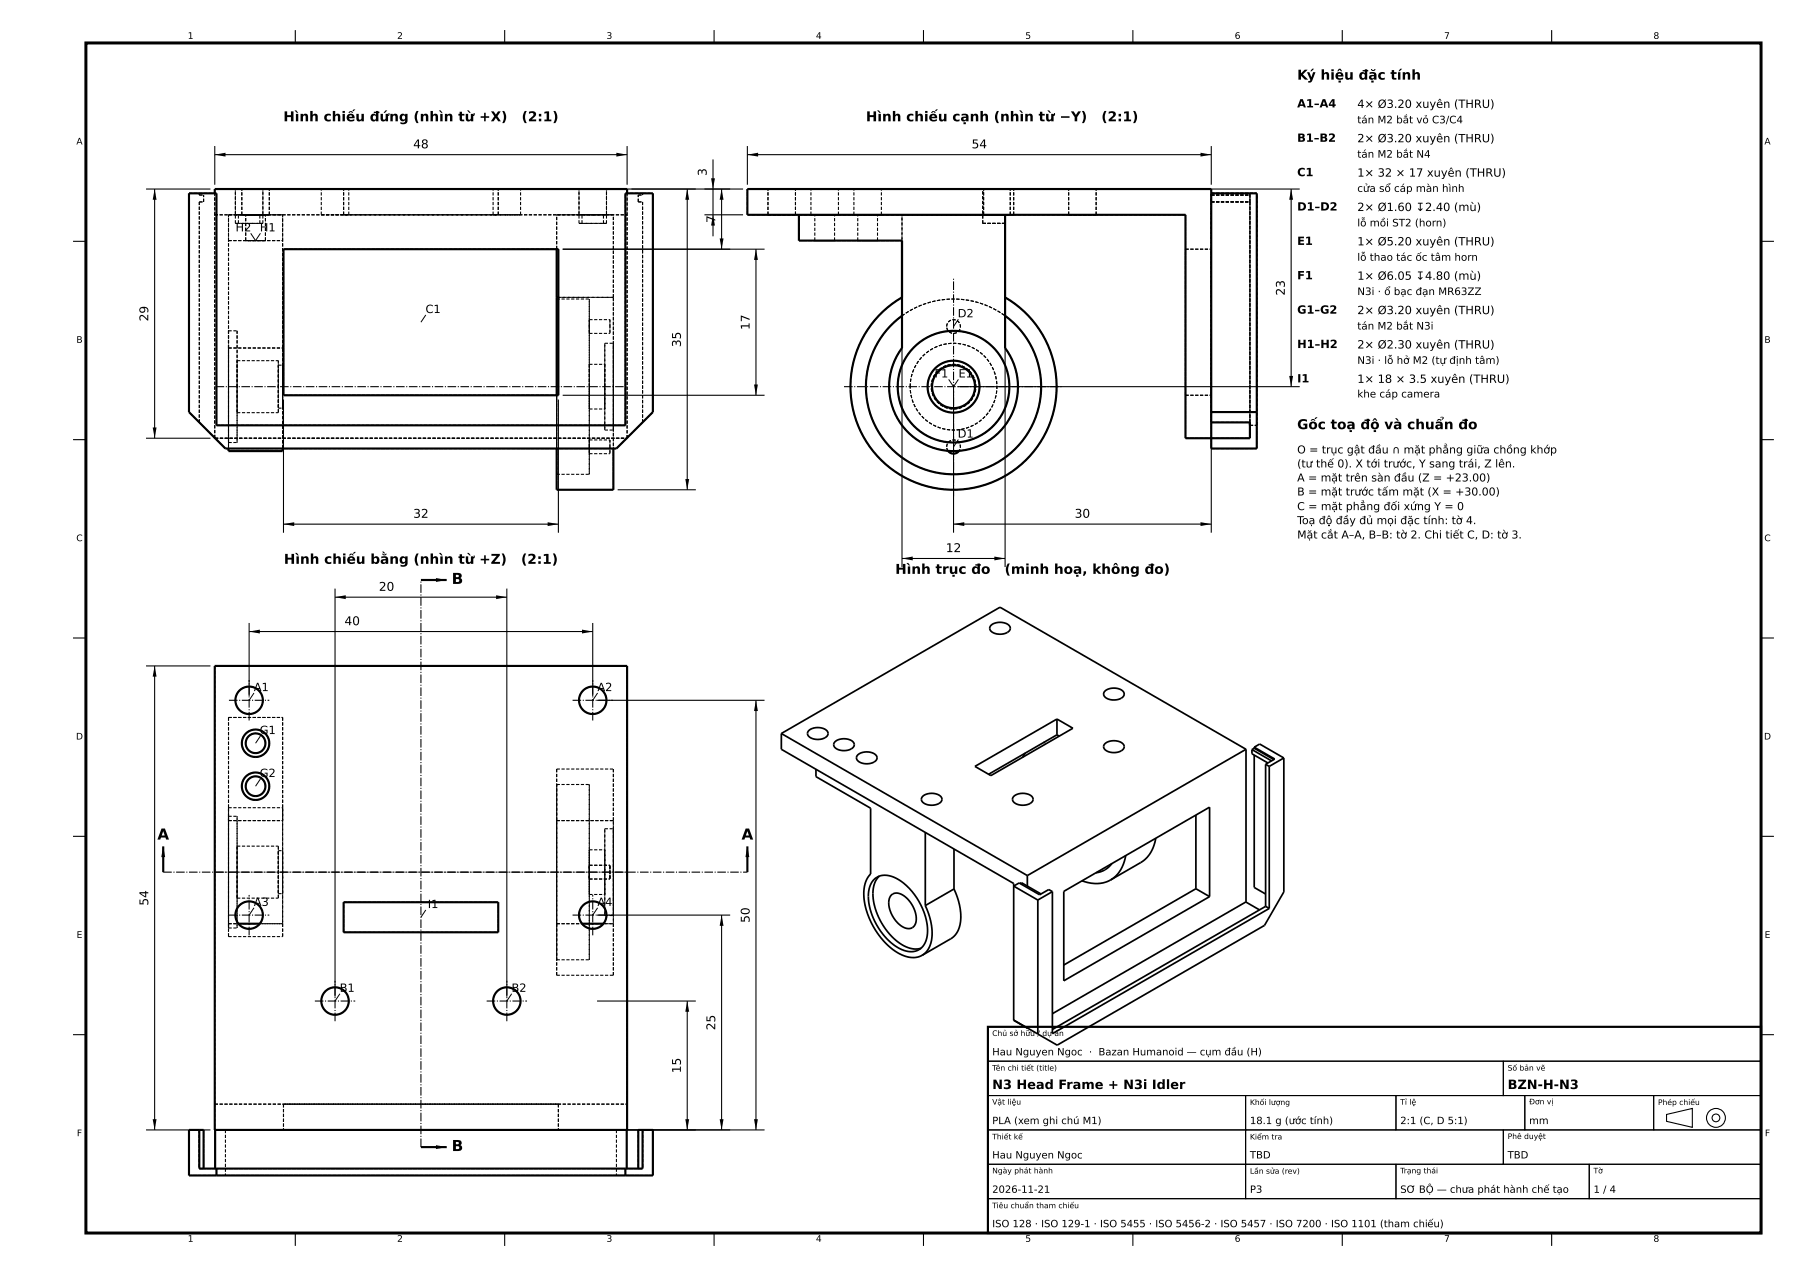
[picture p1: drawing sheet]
<svg xmlns="http://www.w3.org/2000/svg" width="420mm" height="297mm" viewBox="0 0 420 297" stroke-linecap="round" stroke-linejoin="round" font-family="sans-serif">
<g fill="#000">
<path d="M50 36l2.5-.4v.8zM143.5 35.6l2.5 .4-2.5 .4zM174 36l2.5-.4v.8zM279.5 35.6l2.5 .4-2.5 .4zM36 44l.5 2.5h-1zM160 44l.5 2.5h-.9zM166 50l.5 2.5h-.9zM165.6 41.5h.9l-.5 2.5zM167.6 55.5h.9l-.5 2.5zM168 44l.5 2.5h-.9zM176 58l.4 2.5h-.9zM300.6 44l.4 2.5h-.8z"/>
<path d="M175.5 89.5h.9l-.4 2.5zM300.2 87.5h.8l-.4 2.5zM35.5 99.5h1l-.5 2.5zM159.6 111.5h.9l-.5 2.5zM66 122l2.5-.5v.9zM78 139l2.5-.4v.9zM101.5 134.6l2.5 .4-2.5 .5zM115.5 138.6l2.5 .4-2.5 .5zM127.5 121.5l2.5 .5-2.5 .4zM210 130l2.5-.5v.9zM222 122l2.5-.5v.9zM231.5 129.5l2.5 .5-2.5 .4z"/>
<path d="M279.5 121.5l2.5 .5-2.5 .4zM36 155l.5 2.5h-1zM58 147l2.5-.4v.9zM135.5 146.6l2.5 .4-2.5 .5zM176 163l.4 2.5h-.9zM38 197l.5 2.5h-.9zM174 197l.4 2.5h-.8zM168 213l.5 2.5h-.9zM160 233l.5 2.5h-.9zM35.5 260.5h1l-.5 2.5zM101.5 266.6l2.5 .4-2.5 .5zM159.6 260.5h.9l-.5 2.5z"/>
<path d="M167.6 260.5h.9l-.5 2.5zM175.5 260.5h.9l-.4 2.5z"/>
</g>
<path d="M20 10h390v277h-390z" fill="none" stroke="#000" stroke-width=".7" stroke-linecap="butt"/>
<g fill="none" stroke="#000" stroke-width=".5">
<path d="M44 45h6.4v54h95.2v-54h6.4v50.9l-8.5 8.5h-91l-8.5-8.5zM50 45v-1h96v1M66 58h64v34h-64zM129.6 58v11.2M186 50v6h24v25a15 15 0 0 0 1.9 20.1 15 15 0 0 0 20.2 0 15 15 0 0 0 1.9-20.1v-31M282 45h10.6v59.4h-10.6v-60.4h-108v6h102v52h15v-3.7h-9M129.6 69.2v22.8M129.6 69.2h.4M210 69.2a24 24 0 0 0-6.4 36.2 24 24 0 0 0 36.8 0 24 24 0 0 0-6.4-36.2M210 73.5a20.4 20.4 0 0 0-3.2 30.2 20.4 20.4 0 0 0 30.4 0 20.4 20.4 0 0 0-3.2-30.2M282 95.9h10.6M50 101.9l.1 .1"/>
<path d="M53.2 104.4v.6h12.6v-.6M129.6 104.4v9.6h13.2v-9.6M146 101.9l-.1 .1M220.7 104.9a1.6 1.6 0 0 0 2.6 0M98 135h6M50 155h96v108h-96zM38 197v6M174 197v6M55.5 215h5M80 210h36v7h-36zM135.5 215h5M230 239h180v48h-180z"/>
<path d="M46.4 263v9h103.2v-9M47.4 272v-9h-3.4v10.6h108v-10.6h-3.4v9M50.1 263v9M50.4 272v1.6M98 267h6M145.6 272v1.6M145.9 263v9"/>
<circle cx="222" cy="90" r="5"/>
<circle cx="222" cy="90" r="13"/>
<circle cx="222" cy="90" r="6.1"/>
<circle cx="58" cy="163" r="3.2"/>
<circle cx="59.5" cy="173" r="3.2"/>
<circle cx="59.5" cy="173" r="2.3"/>
<circle cx="138" cy="163" r="3.2"/>
<circle cx="59.5" cy="183" r="3.2"/>
<circle cx="59.5" cy="183" r="2.3"/>
<circle cx="58" cy="213" r="3.2"/>
<circle cx="138" cy="213" r="3.2"/>
<circle cx="78" cy="233" r="3.2"/>
<circle cx="118" cy="233" r="3.2"/>
</g>
<g fill="none" stroke="#000" stroke-width=".25">
<path d="M68.8 7v3M117.5 7v3M166.3 7v3M215 7v3M263.8 7v3M312.5 7v3M361.2 7v3M50 34v9M50 36h96M146 34v9M166 37.1v17.9M174 36h108"/>
<path d="M174 34v9M282 34v9M17 56.2h3M34 44h15M36 44v58M131 44h42M131 58h47M160 44v70M164 50h9M168 44v14M176 58v34M223 44h79.6"/>
<path d="M300.6 44v46M410 56.2h3M210 75v57M234 75v57M66 93v31M130 93v31M131 92h47M222 91v33M223 90h79.6M282 91v33M17 102.3h3M34 102h15"/>
<path d="M143.8 114h18.2M410 102.3h3M66 122h64M78 137v95M78 139h40M118 137v95M210 130h24M222 122h60M17 148.5h3M34 155h15M36 155v108M58 145v17"/>
<path d="M58 147h80M138 145v17M410 148.5h3M139 163h39M176 163v100M17 194.7h3M410 194.7h3M139 213h31M168 213v50M139 233h23M160 233v30M230 239h180v8h-180z"/>
<path d="M17 240.8h3M230 247h120v8h-120zM230 255h60v8h-60zM290 255h35v8h-35zM325 255h30v8h-30zM350 247h60v8h-60zM355 255h30v8h-30zM385 255h25v8h-25zM388 259.4l6-1.4v4.4l-6-1.4zM410 240.8h3M34 263h15M139 263h39"/>
<path d="M230 263h60v8h-60zM230 271h60v8h-60zM230 279h180v8h-180zM290 263h60v8h-60zM290 271h35v8h-35zM325 271h45v8h-45zM350 263h60v8h-60zM370 271h40v8h-40zM68.8 287v3M117.5 287v3M166.3 287v3M215 287v3"/>
<path d="M263.8 287v3M312.5 287v3M361.2 287v3"/>
<circle cx="399.5" cy="260.2" r="2.2"/>
<circle cx="399.5" cy="260.2" r=".9"/>
</g>
<g fill="none" stroke="#000" stroke-width=".25" stroke-dasharray=".7 .4" stroke-linecap="butt">
<path d="M44 45h2.4M46.4 45.4v-.4M46.4 45.4h1M46.4 47h1M46.4 45h4M46.4 45v.4M46.4 47v51.3M47.4 47v-1.6M50 50v-6M50 44h96M50 50h96M53.2 50h12.6"/>
<path d="M53.2 50h2.3M53.2 56v-6M53.2 56h12.6M54.8 44h3.2M54.8 50h3.2M54.8 52h.7M54.8 50v-6M54.8 52v-8M55.5 50h2.5M55.5 52v-2M56.3 44h3.2M56.3 50h3.2"/>
<path d="M56.3 50v-6M57.2 50h2.3M57.2 56h2.3M57.2 56v-6M58 44h3.2M58 50h3.2M58 50h2.5M59.5 44h3.2M59.5 50h3.2M59.5 50h2.3M59.5 56h2.3M60.5 50h5.3"/>
<path d="M60.5 52v-2M60.5 52h.7M60.5 52h-5M61.2 44h-6.4M61.2 50h-6.4M61.2 52h-6.4M61.2 50v-6M61.2 52v-8M61.8 50h-4.6M61.8 56h-4.6M61.8 56v-6M62.7 44h-6.4"/>
<path d="M62.7 50h-6.4M62.7 50v-6M65.8 56v-6M74.8 44h3.2M74.8 50h3.2M74.8 50v-6M78 44h3.2M78 50h3.2M80 44h36M80 50h36M80 50v-6M81.2 44h-6.4"/>
<path d="M81.2 50h-6.4M81.2 50v-6M114.8 44h3.2M114.8 50h3.2M114.8 50v-6M116 50v-6M118 44h3.2M118 50h3.2M121.2 44h-6.4M121.2 50h-6.4M121.2 50v-6M129.6 50h13.2"/>
<path d="M129.6 50h5.9M129.6 58v-8M130 58h-64M134.8 44h3.2M134.8 50h3.2M134.8 52h.7M134.8 50v-6M134.8 52v-8M135.5 50h2.5M135.5 52v-2M138 44h3.2M138 50h3.2"/>
<path d="M138 50h2.5M140.5 50h2.3M140.5 52h.7M140.5 52v-2M140.5 52h-5M141.2 44h-6.4M141.2 50h-6.4M141.2 52h-6.4M141.2 50v-6M141.2 52v-8M145.6 45h4M146 50v-6"/>
<path d="M146 45v56.9M148.6 45.4h1M148.6 47v-1.6M148.6 47h1M149.6 45v.4M149.6 47v51.3M149.6 45h2.4M149.6 45.4v-.4M152 45v50.9M174 50v-6M174 44h108M174 50h102"/>
<path d="M178.8 44h6.4M178.8 50h6.4M178.8 50v-6M185.2 44h-6.4M185.2 50h-6.4M185.2 50v-6M186 50h48M186 56h24M186 56v-6M188.8 44h6.4M188.8 50h6.4M188.8 50v-6"/>
<path d="M189.7 50h4.6M189.7 56h4.6M189.7 56v-6M194.3 50h-4.6M194.3 56h-4.6M194.3 56v-6M195.2 44h-6.4M195.2 50v-6M195.2 50h-6.4M198.8 44h6.4M198.8 50h6.4M198.8 50v-6"/>
<path d="M199.7 50h4.6M199.7 56h4.6M199.7 56v-6M204.3 50h-4.6M204.3 56h-4.6M204.3 56v-6M205.2 44h-6.4M205.2 50v-6M205.2 50h-6.4M210 50h24M210 56v-6M228.8 44h6.4"/>
<path d="M228.8 52h5.2M228.8 52v-8M229 50v-6M234 50h1.2M234 52v-2M234 52h-5.2M235.2 44h-6.4M235.2 50h-1.2M235.2 50v-6M236 44h-7M236 50h-7M236 50v-6"/>
<path d="M248.8 44h6.4M248.8 50h6.4M248.8 50v-6M255.2 44h-6.4M255.2 50h-6.4M255.2 50v-6M276 58h6M282 44v58M282 45.4v-.4M282 47v-1.6M282 45h9M282 45.4h9"/>
<path d="M282 47h9M282 45h10.6M282 45v50.9M291 45h1.6M291 45v.4M291 47v-1.6M291 47v51.3M53.2 77v26M53.2 77h2M55.2 77v26M129.6 69.2v-19.2M129.6 69.2h13.2"/>
<path d="M129.6 69.2v44.8M129.6 69.6v40.8M129.6 69.6h7.6M130 69.2h12.8M137.2 69.6v40.8M137.2 76v-1.6M137.2 74.4v3.2M137.2 77.6v-1.6M137.2 77.6h4.8M137.2 74.4h4.8M140.8 79.9v20.2M140.8 79.9h2"/>
<path d="M142 76v-1.6M142 74.4v3.2M142 77.6v-1.6M142.8 69.2v-19.2M142.8 69.2v35.2M142.8 79.9v20.2M210 69.2v-19.2M210 73.5a20.4 20.4 0 0 1 24 0M220.4 76a1.6 1.6 0 0 1 2.3-1.4 1.6 1.6 0 0 1 .3 2.7 1.6 1.6 0 0 1-2.6-1v-.3M234 69.2v-19.2M234 69.2a24 24 0 0 1 6.4 36.2 24 24 0 0 1-36.8 0 24 24 0 0 1 6.4-36.2M44 95.9v-50.9"/>
<path d="M46.4 98.3v-51.3M46.4 98.3l-2.4-2.4M50.4 99v-54M50.4 99h95.2M53.2 81v-31M53.2 81h12.6M53.2 81v23.4M53.2 81v-25M53.2 90v-13M55.2 90v-13M55.2 90v-6M55.2 84v12"/>
<path d="M55.2 96v-6M55.2 96h9.6M55.2 84h9.6M64.8 90v-5M64.8 85v10M64.8 95v-5M64.8 90v-6M64.8 84v12M64.8 96v-6M64.8 95h1M64.8 85h1M65.8 81v-31"/>
<path d="M65.8 81v24M65.8 81v-25M65.8 90v-5M65.8 85v10M65.8 95v-5M66 92v-34M129.6 90v-20.4M130 92h-64M130 92v-34M137.2 90v-20.4M137.2 90v-5.2M137.2 84.8v10.4"/>
<path d="M137.2 95.2v-5.2M137.2 95.2h3.6M137.2 84.8h3.6M140.8 90v-10.1M140.8 90v-5.2M140.8 84.8v10.4M140.8 95.2v-5.2M142.8 90v-10.1M145.6 99v-54M149.6 98.3l-3.7 3.7M149.6 98.3v-51.3M152 95.9l-2.4 2.4"/>
<path d="M201.6 90a20.4 20.4 0 0 1 30.2-17.9 20.4 20.4 0 0 1 1.1 35.1 20.4 20.4 0 0 1-31.3-15.9v-1.3M209 90a13 13 0 0 1 19.2-11.4 13 13 0 0 1 .9 22.3 13 13 0 0 1-20.1-9.9v-1M210 81a15 15 0 0 0 1.9 20.1 15 15 0 0 0 20.2 0 15 15 0 0 0 1.9-20.1M210 81v-25M211.9 90a10.1 10.1 0 0 1 14.9-8.9 10.1 10.1 0 0 1 .8 17.3 10.1 10.1 0 0 1-15.7-7.5v-.9M215.9 90a6 6 0 0 1 8.9-5.4 6 6 0 0 1 .6 10.4 6 6 0 0 1-9.4-4.3l-.1-.7M216.8 90a5.2 5.2 0 0 1 7.6-4.6 5.2 5.2 0 0 1 .6 8.9 5.2 5.2 0 0 1-8.2-3.7v-.6M217 90a5 5 0 0 1 7.3-4.4 5 5 0 0 1 .6 8.5 5 5 0 0 1-7.9-3.5v-.6M234 81v-31M276 92v-34M276 92h6M282 98.3v-53.3"/>
<path d="M282 92v-34M282 98.3v-51.3M282 95.9h10.6M282 98.3h9M282 95.9v2.4M291 99v-54M291 99h1.6M291 98.3v-53.3M291 98.3v3.7M292.6 99v-54M292.6 95.9v-50.9M292.6 95.9v8.5"/>
<path d="M50 101.9v-56.9M50 102v-52M50 102h96M50.1 102h95.8M50.1 102l-3.7-3.7M52.5 104.4l-2.4-2.4M53.2 105v-24M53.2 103v-13M53.2 103h2M55.2 103v-13M65.8 104.4v-23.4M129.6 104.4v-12.4"/>
<path d="M129.6 110.4v-20.4M129.6 110.4h7.6M137.2 110.4v-20.4M137.2 104v-1.6M137.2 102.4v3.2M137.2 105.6v-1.6M137.2 105.6h4.8M137.2 102.4h4.8M140.8 100.1v-10.1M140.8 100.1h2M142 104v-1.6M142 102.4v3.2"/>
<path d="M142 105.6v-1.6M142.8 114v-44.8M142.8 100.1v-10.1M143.5 104.4h-91M145.9 102l-2.4 2.4M146 102v-52M220.4 104a1.6 1.6 0 0 1 2.1-1.5 1.6 1.6 0 0 1 .8 2.4M220.4 104a1.6 1.6 0 0 1 2.3-1.4 1.6 1.6 0 0 1 .3 2.7 1.6 1.6 0 0 1-2.6-1v-.3M220.7 104.9l-.3-.9M276 102h6M276 102v-52M282 104.4h10.6"/>
<path d="M282 102h9M282 102v2.4M50 155h96M50 155v102M146 155v102M53.2 167h12.6M53.2 167v48M53.2 167v24M58 166.2a3.2 3.2 0 0 0 2.9-4.7 3.2 3.2 0 0 0-5.5-.4 3.2 3.2 0 0 0 2.1 5.1h.5M59.5 176.2a3.2 3.2 0 0 0 2.9-4.7 3.2 3.2 0 0 0-5.5-.4 3.2 3.2 0 0 0 2.1 5.1h.5M59.5 175.3a2.3 2.3 0 0 0 2.1-3.3 2.3 2.3 0 0 0-3.9-.4 2.3 2.3 0 0 0 1.4 3.7h.4M65.8 167v48"/>
<path d="M65.8 167v24M129.6 179v48M129.6 179h13.2M138 166.2a3.2 3.2 0 0 0 2.9-4.7 3.2 3.2 0 0 0-5.5-.4 3.2 3.2 0 0 0 2.1 5.1h.5M142.8 179v12M53.2 188v3M53.2 190v26M53.2 191h12.6M53.2 190h2M53.2 188h12.6M55.2 190v26M55.2 197v12.1"/>
<path d="M55.2 197h9.6M59.5 186.2a3.2 3.2 0 0 0 2.9-4.7 3.2 3.2 0 0 0-5.5-.4 3.2 3.2 0 0 0 2.1 5.1h.5M59.5 185.3a2.3 2.3 0 0 0 2.1-3.3 2.3 2.3 0 0 0-3.9-.4 2.3 2.3 0 0 0 1.4 3.7h.4M64.8 198v10M64.8 198h1M64.8 197v12.1M65.8 191v-3M65.8 188v30M65.8 198v10M129.6 191h13.2M129.6 191v24M129.6 191v-12"/>
<path d="M129.6 182.6v40.8M129.6 182.6h7.6M137.2 182.6v40.8M137.2 197.8v10.4M137.2 197.8h3.6M140.8 192.9h2M140.8 192.9v20.2M140.8 197.8v10.4M142.8 191v24M142.8 192.9v20.2M53.2 215h2.3M53.2 215h12.6"/>
<path d="M53.2 215v3M53.2 218v-30M53.2 216v-26M53.2 218h12.6M53.2 216h2M55.2 216v-26M55.2 209.1v-12.1M55.2 209.1h9.6M55.5 215l1.1 .9 1.4 .3M58 216.2l1.4-.3 1.1-.9M60.5 215h5.3M60.5 215a3.2 3.2 0 0 0-.3-4.3 3.2 3.2 0 0 0-4.4 0 3.2 3.2 0 0 0-.3 4.3"/>
<path d="M64.8 208v-10M64.8 209.1v-12.1M64.8 208h1M65.8 218v-3M65.8 208v-10M80 217v-7M80 217h36M80 210h36M116 217v-7M129.6 215h5.9M129.6 215h13.2M135.5 215l1.1 .9 1.4 .3"/>
<path d="M137.2 201.4v3.2M137.2 204.6v-3.2M137.2 208.2v-10.4M137.2 201.4h4.8M137.2 208.2h3.6M137.2 204.6h4.8M138 216.2l1.4-.3 1.1-.9M140.5 215h2.3M140.5 215a3.2 3.2 0 0 0-.3-4.3 3.2 3.2 0 0 0-4.4 0 3.2 3.2 0 0 0-.3 4.3M140.8 213.1v-20.2M140.8 208.2v-10.4M140.8 213.1h2"/>
<path d="M142 201.4v3.2M142 204.6v-3.2M142.8 215v12M142.8 213.1v-20.2M78 236.2a3.2 3.2 0 0 0 2.9-4.7 3.2 3.2 0 0 0-5.5-.4 3.2 3.2 0 0 0 2.1 5.1h.5M118 236.2a3.2 3.2 0 0 0 2.9-4.7 3.2 3.2 0 0 0-5.5-.4 3.2 3.2 0 0 0 2.1 5.1h.5M129.6 227v-12M129.6 223.4v-40.8M129.6 227h13.2M129.6 223.4h7.6M137.2 223.4v-40.8M142.8 227v-48"/>
<path d="M50 257v6M50 257h96M66 257v6M130 257h-64M130 257v6M146 257v6M44 263v10.6M46.4 263h1M46.4 263h-2.4M46.4 263v9M46.4 272h1M47.4 263v9"/>
<path d="M50 263h.1M50.1 263h95.8M50.1 272h-3.7M50.1 272h95.8M50.4 272v1.6M52.5 263v10.6M52.5 273.6h-8.5M52.5 263h-2.4M130 263h-64M143.5 273.6h-91M143.5 263v10.6M143.5 263h-91"/>
<path d="M145.6 272v1.6M145.9 263h.1M145.9 263h-2.4M148.6 272h1M148.6 263v9M148.6 263h1M149.6 272h-3.7M149.6 263v9M152 273.6h-8.5M152 263v10.6M152 263h-2.4"/>
</g>
<g fill="none" stroke="#000" stroke-width=".25" stroke-dasharray="2 .4 .3 .4" stroke-linecap="butt">
<path d="M50.2 90h95.6M196.5 90h51M222 115.5v-51M53.3 163h9.4M58 167.7v-9.4M133.3 163h9.4M138 167.7v-9.4M38 203h136M50.2 203h95.6M53.3 213h9.4M58 217.7v-9.4M133.3 213h9.4"/>
<path d="M138 217.7v-9.4M73.3 233h9.4M78 237.7v-9.4M113.3 233h9.4M118 237.7v-9.4M98 267v-132"/>
</g>
<g fill="none" stroke="#000" stroke-width=".23">
<path d="M58.4 54.3l1.1 1.7 1.1-1.7M99.1 73.3l-1.1 1.7M223.1 74.3l-1.1 1.7M220.9 88.3l1.1 1.7 1.1-1.7M223.1 102.3l-1.1 1.7M59.1 161.3l-1.1 1.7M60.6 171.3l-1.1 1.7M139.1 161.3l-1.1 1.7M60.6 181.3l-1.1 1.7M59.1 211.3l-1.1 1.7M99.1 211.8l-1.1 1.7M139.1 211.3l-1.1 1.7"/>
<path d="M79.1 231.3l-1.1 1.7M119.1 231.3l-1.1 1.7"/>
</g>
<g fill="none" stroke="#000" stroke-width=".4">
<path d="M230.7 145.6a3.2 3.2 0 0 1 4.5 .4 1.41 1.41 0 0 1-1.6 1.5 2.76 2.76 0 0 1-3.2-1.1l.1-.4zM181.9 170.7v3.7l54.1 31.2v31.9l3.2 1.8M181.9 170.7l50.9-29.4 57.3 33.1M181.9 170.7l57.3 33.1M188.3 170.1a3.2 3.2 0 0 1 4.4 .4 1.41 1.41 0 0 1-1.5 1.5 2.76 2.76 0 0 1-3.2-1.1v-.4zM190 179.1v1.7l12.7 7.3v15.3a7.9 7.9 0 0 0-1.3 7.5 16.4 16.4 0 0 0 9.1 11.6l.3 .1a4.7 4.7 0 0 0 3.9-.2M194.4 172.7a3.2 3.2 0 0 1 4.4 .4 1.41 1.41 0 0 1-1.5 1.5 2.76 2.76 0 0 1-3.2-1.1v-.4zM199.7 175.7a3.2 3.2 0 0 1 4.4 .4 1.41 1.41 0 0 1-1.5 1.6 2.76 2.76 0 0 1-3.2-1.1v-.5zM227 178.4l19.1-11 3.7 2.1-19.1 11zM238.7 175.3l-.6 1M243.2 172.7l-.3 .2M246.1 171l-15.9 9.2"/>
<path d="M246.1 171l.5 .3M246.1 167.4v3.6M257.2 173.1a3.2 3.2 0 0 1 4.5 .4 1.41 1.41 0 0 1-1.6 1.6 2.76 2.76 0 0 1-3.1-1.1v-.5zM257.2 160.9a3.2 3.2 0 0 1 4.5 .4 1.41 1.41 0 0 1-1.6 1.5 2.76 2.76 0 0 1-3.1-1.1v-.4zM290.1 174.4l-50.9 29.4M290.1 174.4v35.5l-45.1 26M291.5 174.5l4.5 2.6M291.5 174.5v.9l3.7 2.2M292 173.9l4.8 2.8-2.1 1.2M292 173.9l1.3-.7 5.6 3.2M292 175.8v30.8l2.7 1.5M292 173.9v.3"/>
<path d="M292 174.2l4.6 2.6M292 174.2l-.5 .3M294.7 177.9v33.1M294.7 177.9l.8 .5M295.5 178.4v33.1M298.9 176.4v31.2l-4.5 7.8-48.3 27.9-10.1-5.9M298.9 176.4l-3.4 2M214.8 185.4a3.2 3.2 0 0 1 4.5 .4 1.41 1.41 0 0 1-1.6 1.5 2.76 2.76 0 0 1-3.2-1.1l.1-.4zM215.4 193.8v17M222.1 197.6v9.3M236 185.4a3.2 3.2 0 0 1 4.5 .4 1.41 1.41 0 0 1-1.6 1.5 2.76 2.76 0 0 1-3.2-1.1l.1-.4zM262.1 199.1a7.8 7.8 0 0 1-3.5 5.7"/>
<path d="M269.1 195.1a7.8 7.8 0 0 1-3.5 5.7l-7 4M278.4 189.7v17.2M203.5 204.7a4.6 4.6 0 0 1 5.9 .2 14.6 14.6 0 0 1 6.4 13.2 3.9 3.9 0 0 1-5.9 2.9 14.5 14.5 0 0 1-7.6-13.8l.4-1.3zM204.7 203.9l-.3 .4a6.7 6.7 0 0 0-.9 6.1 14.7 14.7 0 0 0 7.9 10.2l1.4 .3 1.6-.2M207.5 208.4a2.33 2.33 0 0 1 3.2 .3 6.3 6.3 0 0 1 2.4 6.4 2.04 2.04 0 0 1-3.3 .4 6.3 6.3 0 0 1-2.6-6.6zM215.4 210.8a11.9 11.9 0 0 1 1.2 9.2l-.8 1.4-1.1 1M222.1 206.9a11.9 11.9 0 0 1 1.1 9.2l-.5 1.2-1.1 1-6.9 4.1M222.1 206.9l-6.7 3.9M237.5 205.6l.3-.1 4.6 2.6M239.2 203.8v2.4M241.6 209.5v31.2M245 207.5l-.8-.5-2.2 1.3-4.7-2.8-1.3 .7 5.6 3.3"/>
<path d="M245 207.5l-3.4 2M245 207.5v33.1l50.5-29.1M247.7 207.5l33.9-19.6v20.8l-33.9 19.6zM258.6 204.8a7.8 7.8 0 0 1-6.7 .2M258.8 201a5.3 5.3 0 0 1-3.6 2.1M278.4 206.9l-30.7 17.7M278.4 206.9l3.2 1.8M290 209.9l3.2 1.9M294.7 211l-49.7 28.6M294.7 211l.8 .5M239.2 239.3h.1"/>
</g>
<g font-size="3.5">
<text x="105.2" y="135.9">B</text>
<text x="36.6" y="195.4">A</text>
<text x="172.6" y="195.4">A</text>
<text x="105.2" y="267.9">B</text>
</g>
<g font-size="3.2">
<text x="302" y="18.5">Ký hiệu đặc tính</text>
<text x="66" y="28.2">Hình chiếu đứng (nhìn từ +X)</text>
<text x="121.4" y="28.2">(2:1)</text>
<text x="201.6" y="28.2">Hình chiếu cạnh (nhìn từ −Y)</text>
<text x="256.4" y="28.2">(2:1)</text>
<text x="302" y="99.9">Gốc toạ độ và chuẩn đo</text>
<text x="66.1" y="131.2">Hình chiếu bằng (nhìn từ +Z)</text>
<text x="121.3" y="131.2">(2:1)</text>
<text x="208.4" y="133.6">Hình trục đo</text>
<text x="233.9" y="133.6">(minh hoạ, không đo)</text>
</g>
<g font-size="3">
<text x="231" y="253.5">N3 Head Frame + N3i Idler</text>
<text x="351" y="253.5">BZN-H-N3</text>
</g>
<g font-size="2.8">
<text x="96.2" y="34.5">48</text>
<text x="226.2" y="34.5">54</text>
<text x="164.5" y="41" transform="rotate(-90 164.5 41)">3</text>
<text x="166.5" y="51.9" transform="rotate(-90 166.5 51.9)">7</text>
<text x="299.1" y="68.8" transform="rotate(-90 299.1 68.8)">23</text>
<text x="34.5" y="74.8" transform="rotate(-90 34.5 74.8)">29</text>
<text x="174.5" y="76.8" transform="rotate(-90 174.5 76.8)">17</text>
<text x="158.5" y="80.8" transform="rotate(-90 158.5 80.8)">35</text>
<text x="96.2" y="120.5">32</text>
<text x="250.2" y="120.5">30</text>
<text x="220.2" y="128.5">12</text>
<text x="88.2" y="137.5">20</text>
<text x="80.2" y="145.5">40</text>
<text x="34.5" y="210.8" transform="rotate(-90 34.5 210.8)">54</text>
<text x="174.5" y="214.8" transform="rotate(-90 174.5 214.8)">50</text>
<text x="166.5" y="239.8" transform="rotate(-90 166.5 239.8)">25</text>
<text x="158.5" y="249.8" transform="rotate(-90 158.5 249.8)">15</text>
</g>
<g font-size="2.6">
<text x="302" y="25">A1–A4</text>
<text x="316" y="25.1">4× Ø3.20 xuyên (THRU)</text>
<text x="302" y="33">B1–B2</text>
<text x="316" y="33.1">2× Ø3.20 xuyên (THRU)</text>
<text x="302" y="41">C1</text>
<text x="316" y="41.1">1× 32 × 17 xuyên (THRU)</text>
<text x="54.8" y="53.9">H2</text>
<text x="60.5" y="53.9">H1</text>
<text x="302" y="49">D1–D2</text>
<text x="316" y="49.1">2× Ø1.60 ↧2.40 (mù)</text>
<text x="302" y="57">E1</text>
<text x="316" y="57.1">1× Ø5.20 xuyên (THRU)</text>
<text x="302" y="65">F1</text>
<text x="316" y="65.1">1× Ø6.05 ↧4.80 (mù)</text>
<text x="99.1" y="72.9">C1</text>
<text x="223" y="73.9">D2</text>
<text x="302" y="73">G1–G2</text>
<text x="316" y="73.1">2× Ø3.20 xuyên (THRU)</text>
<text x="302" y="81">H1–H2</text>
<text x="316" y="81.1">2× Ø2.30 xuyên (THRU)</text>
<text x="217.6" y="87.9">F1</text>
<text x="223.2" y="87.9">E1</text>
<text x="302" y="89">I1</text>
<text x="316" y="89.1">1× 18 × 3.5 xuyên (THRU)</text>
<text x="223" y="101.9">D1</text>
<text x="59.1" y="160.9">A1</text>
<text x="139.1" y="160.9">A2</text>
<text x="60.5" y="170.9">G1</text>
<text x="60.5" y="180.9">G2</text>
<text x="59.1" y="210.9">A3</text>
<text x="99.6" y="211.4">I1</text>
<text x="139.1" y="210.9">A4</text>
<text x="79.1" y="230.9">B1</text>
<text x="119.1" y="230.9">B2</text>
</g>
<g font-size="2.5">
<text x="302" y="105.5">O = trục gật đầu ∩ mặt phẳng giữa chồng khớp</text>
<text x="302" y="108.8">(tư thế 0). X tới trước, Y sang trái, Z lên.</text>
<text x="302" y="112.1">A = mặt trên sàn đầu (Z = +23.00)</text>
<text x="302" y="115.3">B = mặt trước tấm mặt (X = +30.00)</text>
<text x="302" y="118.7">C = mặt phẳng đối xứng Y = 0</text>
<text x="302" y="122">Toạ độ đầy đủ mọi đặc tính: tờ 4.</text>
<text x="302" y="125.3">Mặt cắt A–A, B–B: tờ 2. Chi tiết C, D: tờ 3.</text>
</g>
<g font-size="2.4">
<text x="316" y="28.7">tán M2 bắt vỏ C3/C4</text>
<text x="316" y="36.7">tán M2 bắt N4</text>
<text x="316" y="44.7">cửa sổ cáp màn hình</text>
<text x="316" y="52.7">lỗ mồi ST2 (horn)</text>
<text x="316" y="60.7">lỗ thao tác ốc tâm horn</text>
<text x="316" y="68.7">N3i · ổ bạc đạn MR63ZZ</text>
<text x="316" y="76.7">tán M2 bắt N3i</text>
<text x="316" y="84.7">N3i · lỗ hở M2 (tự định tâm)</text>
<text x="316" y="92.5">khe cáp camera</text>
</g>
<g font-size="2.3">
<text x="231" y="245.6">Hau Nguyen Ngoc · Bazan Humanoid — cụm đầu (H)</text>
<text x="231" y="261.6">PLA (xem ghi chú M1)</text>
<text x="291" y="261.6">18.1 g (ước tính)</text>
<text x="326" y="261.6">2:1 (C, D 5:1)</text>
<text x="356" y="261.6">mm</text>
<text x="231" y="269.6">Hau Nguyen Ngoc</text>
<text x="291" y="269.6">TBD</text>
<text x="351" y="269.6">TBD</text>
<text x="231" y="277.6">2026-11-21</text>
<text x="291" y="277.6">P3</text>
<text x="326" y="277.6">SƠ BỘ — chưa phát hành chế tạo</text>
<text x="371" y="277.6">1 / 4</text>
<text x="231" y="285.6">ISO 128 · ISO 129-1 · ISO 5455 · ISO 5456-2 · ISO 5457 · ISO 7200 · ISO 1101 (tham chiếu)</text>
</g>
<g font-size="2.1">
<text x="43.7" y="9">1</text>
<text x="92.5" y="9">2</text>
<text x="141.2" y="9">3</text>
<text x="190" y="9">4</text>
<text x="238.7" y="9">5</text>
<text x="287.5" y="9">6</text>
<text x="336.2" y="9">7</text>
<text x="385" y="9">8</text>
<text x="17.8" y="33.6">A</text>
<text x="410.8" y="33.6">A</text>
<text x="17.8" y="79.8">B</text>
<text x="410.8" y="79.8">B</text>
<text x="17.8" y="126">C</text>
<text x="410.8" y="126">C</text>
<text x="17.7" y="172.1">D</text>
<text x="410.7" y="172.1">D</text>
<text x="17.8" y="218.3">E</text>
<text x="410.8" y="218.3">E</text>
<text x="17.9" y="264.5">F</text>
<text x="410.9" y="264.5">F</text>
<text x="43.7" y="289">1</text>
<text x="92.5" y="289">2</text>
<text x="141.2" y="289">3</text>
<text x="190" y="289">4</text>
<text x="238.7" y="289">5</text>
<text x="287.5" y="289">6</text>
<text x="336.2" y="289">7</text>
<text x="385" y="289">8</text>
</g>
<g font-size="1.8">
<text x="231" y="241.1">Chủ sở hữu / dự án</text>
<text x="231" y="249.2">Tên chi tiết (title)</text>
<text x="351" y="249.2">Số bản vẽ</text>
<text x="231" y="257.1">Vật liệu</text>
<text x="291" y="257.2">Khối lượng</text>
<text x="326" y="257.1">Tỉ lệ</text>
<text x="356" y="257">Đơn vị</text>
<text x="386" y="257.2">Phép chiếu</text>
<text x="231" y="265.2">Thiết kế</text>
<text x="291" y="265.2">Kiểm tra</text>
<text x="351" y="265.1">Phê duyệt</text>
<text x="231" y="273.1">Ngày phát hành</text>
<text x="291" y="273.2">Lần sửa (rev)</text>
<text x="326" y="273.1">Trạng thái</text>
<text x="371" y="273.1">Tờ</text>
<text x="231" y="281.2">Tiêu chuẩn tham chiếu</text>
</g>
</svg>
